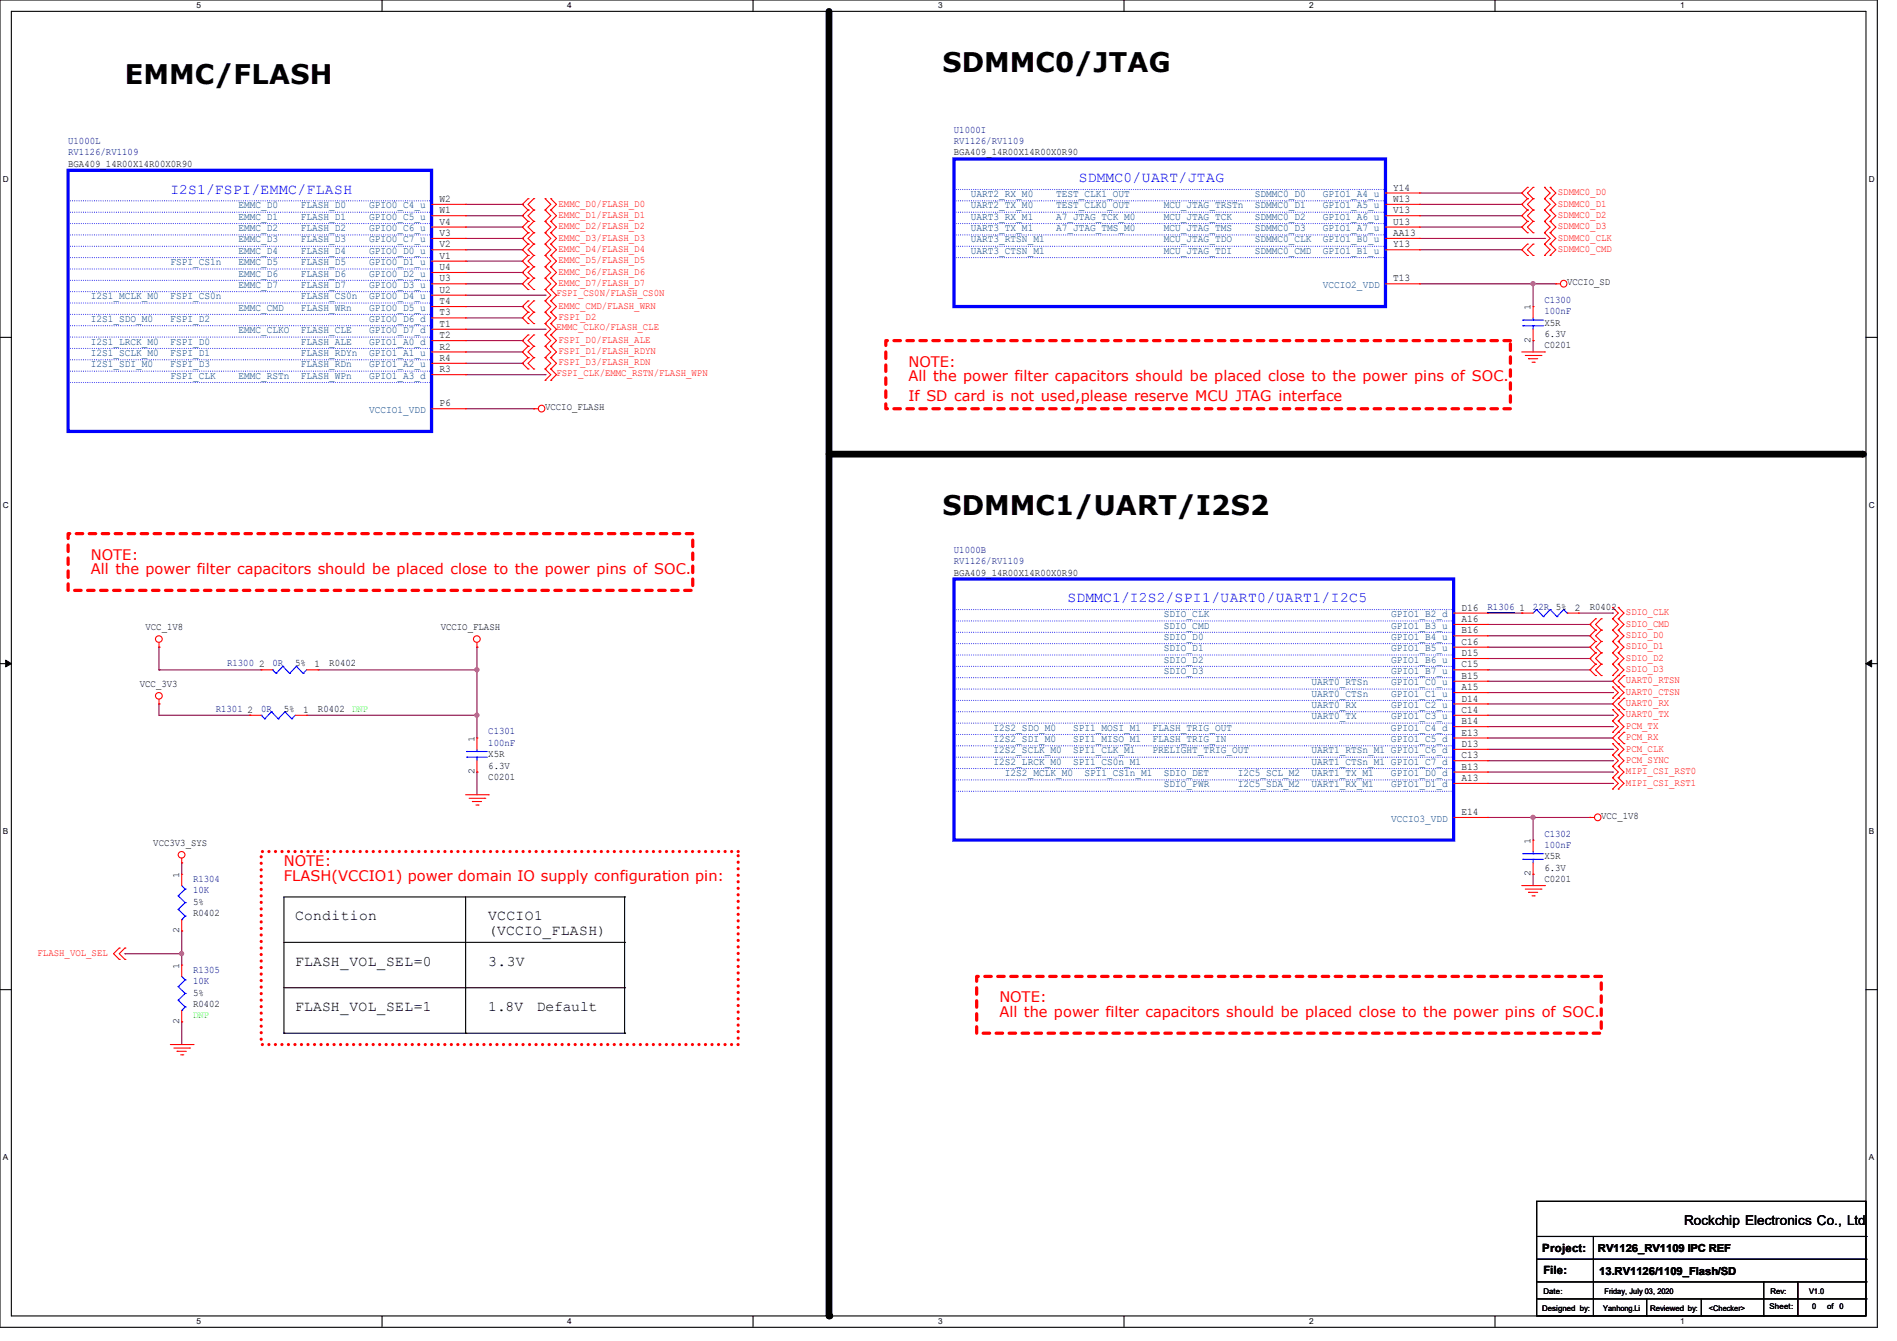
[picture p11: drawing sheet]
<svg xmlns="http://www.w3.org/2000/svg" width="297mm" height="210mm" viewBox="0 0 297 210" stroke-linecap="round" stroke-linejoin="round" font-family="sans-serif">
<path d="M0 0h293.9v207.9h-293.9zM1.8 1.8h290.3v204.3h-290.3z" fill="none" stroke="#000" stroke-width=".17"/>
<g fill="#fff">
<path d="M30.8 .2h.7v1.4h-.7z"/>
<path d="M30.8 206.2h.7v1.4h-.7z"/>
</g>
<path d="M59.8 0v1.8M59.8 206.1v1.8" fill="none" stroke="#000" stroke-width=".17"/>
<g fill="#fff">
<path d="M88.8 .2h.7v1.4h-.7z"/>
<path d="M88.8 206.2h.7v1.4h-.7z"/>
</g>
<path d="M117.9 0v1.8M117.9 206.1v1.8" fill="none" stroke="#000" stroke-width=".17"/>
<g fill="#fff">
<path d="M146.9 .2h.7v1.4h-.7z"/>
<path d="M146.9 206.2h.7v1.4h-.7z"/>
</g>
<path d="M176 0v1.8M176 206.1v1.8" fill="none" stroke="#000" stroke-width=".17"/>
<g fill="#fff">
<path d="M205 .2h.7v1.4h-.7z"/>
<path d="M205 206.2h.7v1.4h-.7z"/>
</g>
<path d="M234.1 0v1.8M234.1 206.1v1.8" fill="none" stroke="#000" stroke-width=".17"/>
<g fill="#fff">
<path d="M263.1 .2h.6v1.4h-.6z"/>
<path d="M263.1 206.2h.6v1.4h-.6z"/>
<path d="M.5 27.3h.9v1.4h-.9z"/>
<path d="M292.6 27.3h.9v1.4h-.9z"/>
<path d="M.5 78.4h.9v1.4h-.9z"/>
<path d="M292.6 78.4h.9v1.4h-.9z"/>
</g>
<path d="M0 52.8h1.8M292.1 52.8h1.8" fill="none" stroke="#000" stroke-width=".17"/>
<g fill="#fff">
<path d="M.5 129.5h.8v1.4h-.8z"/>
<path d="M292.6 129.5h.8v1.4h-.8z"/>
</g>
<path d="M0 103.9h1.8M292.1 103.9h1.8" fill="none" stroke="#000" stroke-width=".17"/>
<path d="M.9 103.4l.9 .5-.9 .5zM292.1 103.9l.9-.5v1z" fill="#000" stroke="#000" stroke-width=".16"/>
<g fill="#fff">
<path d="M.5 180.5h.8v1.4h-.8z"/>
<path d="M292.6 180.5h.8v1.4h-.8z"/>
</g>
<g fill="none" stroke="#000" stroke-width=".17">
<path d="M0 155h1.8M44.4 154.7h53.4M44.4 147.6h53.4M72.9 140.5v21.3M97.8 140.5h.1M97.8 154.7h.1M97.8 147.6h.1M97.8 140.5h-53.4v21.3M97.8 140.5v21.3M292.1 155h1.8M44.4 161.8h.1M44.4 161.8h53.4"/>
<path d="M72.9 161.8h.1M97.8 161.8h.1M240.6 188.1h51.5v18h-51.5zM240.6 193.6h51.5M240.6 197.2h51.5M249.5 193.6v12.5M292.1 193.6h.1M292.1 197.2h.1M240.6 200.7h51.5M240.6 203.4h51.5M249.5 206.1h.1M257.8 206.1h.1"/>
<path d="M257.8 203.4v2.7M266.4 206.1h.1M266.4 203.4v2.7M276.1 206.1h.1M276.1 200.7v5.4M281.5 206.1h.1M281.5 200.7v5.4M292.1 200.7h.1M292.1 203.4h.1"/>
</g>
<path d="M129.8 1.8v204.3M129.8 71.1h161.8" fill="none" stroke="#000" stroke-width="1.1"/>
<g fill="#000">
<circle cx="291.6" cy="71.1" r=".53"/>
<circle cx="129.8" cy="206.1" r=".53"/>
</g>
<path d="M138.7 53.3h97.8v10.7h-97.8zM10.7 83.6h97.8v8.9h-97.8zM152.9 152.9h97.8v8.9h-97.8z" fill="none" stroke="#f00" stroke-width=".51" stroke-dasharray="1 1"/>
<path d="M40.9 133.3h74.7v30.3h-74.7z" fill="none" stroke="#f00" stroke-width=".51" stroke-dasharray="0 1"/>
<g fill="none" stroke="#800040" stroke-width=".17">
<path d="M72.9 37.3h8.9M72.9 33.8h8.9M72.9 35.6h8.9M72.9 32h8.9M72.9 39.1h8.9M81.8 39.1h.1M81.8 35.6h.1M81.8 37.3h.1M81.8 33.8h.1M81.8 32h.1M222.2 37.3h19.6M222.2 33.8h16.1"/>
<path d="M222.2 35.6h16.1M222.2 30.2h16.1M222.2 32h16.1M222.2 39.1h16.1M238.3 33.8h.1M238.3 35.6h.1M238.3 30.2h.1M238.3 32h.1M238.3 39.1h.1M241.8 37.3h.1M72.9 44.4h8.9M72.9 51.6h12.4"/>
<path d="M72.9 48h8.9M72.9 49.8h8.9M72.9 53.3h8.9M72.9 55.1h8.9M72.9 56.9h8.9M72.9 58.7h12.4M72.9 46.2h12.4M72.9 40.9h8.9M72.9 42.7h8.9M81.8 48h.1M81.8 49.8h.1M81.8 53.3h.1"/>
<path d="M81.8 55.1h.1M81.8 56.9h.1M81.8 40.9h.1M81.8 42.7h.1M81.8 44.4h.1M85.3 51.6h.1M85.3 58.7h.1M85.3 46.2h.1M222.2 44.4h21.4M240 44.4h.1M240 53.3h.1M240 44.4v3.6"/>
<path d="M240 53.3v1.8M72.9 64h10.7M83.6 64h.1M232.9 96h5.4M232.9 99.6h16M232.9 97.8h16M238.3 96h.1M247.1 96h5.4M248.9 99.6h.1M248.9 97.8h.1M252.5 96h.1M24.9 110.2h.1"/>
<path d="M24.9 101.3h.1M24.9 104.9h.1M24.9 104.9h16M24.9 110.2v1.8h14.2M24.9 101.3v3.6M39.1 112h.1M48 112h26.7M49.8 104.9h24.9M74.7 112h.1M74.7 101.3h.1M74.7 104.9h.1M74.7 101.3v14.3"/>
<path d="M232.9 103.1h16M232.9 104.9h16M232.9 101.3h16M232.9 112h19.6M232.9 110.2h19.6M232.9 106.7h19.6M232.9 108.5h19.6M232.9 119.1h19.6M232.9 115.6h19.6M232.9 117.3h19.6M232.9 113.8h19.6M248.9 103.1h.1"/>
<path d="M248.9 104.9h.1M248.9 101.3h.1M252.5 110.2h.1M252.5 106.7h.1M252.5 108.5h.1M252.5 112h.1M252.5 119.1h.1M252.5 115.6h.1M252.5 117.3h.1M252.5 113.8h.1M28.4 135.1h.1M28.4 135.1v1.8"/>
<path d="M74.7 120.9h.1M74.7 120.9v3.6M232.9 128h16M232.9 120.9h19.6M232.9 122.7h19.6M240 136.9h.1M240 128h.1M240 128v3.6M240 136.9v1.8M248.9 128h.1M252.5 120.9h.1M252.5 122.7h.1"/>
<path d="M19.6 149.4h.1M19.6 149.4h8.8M28.4 145.8h.1M28.4 149.4h.1M28.4 145.8v5.3M28.4 160h.1M28.4 160v3.6"/>
</g>
<g fill="#f0f" stroke="#f0f" stroke-width=".17">
<circle cx="240" cy="44.4" r=".32"/>
<circle cx="28.4" cy="149.3" r=".32"/>
<circle cx="74.7" cy="112" r=".32"/>
<circle cx="74.7" cy="104.9" r=".32"/>
<circle cx="240" cy="128" r=".32"/>
</g>
<g fill="none" stroke="#f00" stroke-width=".17">
<path d="M67.6 32h5.3M67.6 33.8h5.3M67.6 35.6h5.3M67.6 37.3h5.3M67.6 39.1h5.3M72.9 39.1h.1M72.9 37.3h.1M72.9 35.6h.1M72.9 33.8h.1M72.9 32h.1M82.7 31.1h.1M82.7 32.9h.1"/>
<path d="M82.7 34.7h.1M82.7 36.4h.1M82.7 38.2h.1M82.7 31.1l-.9 .9 .9 .9M82.7 36.4l-.9 .9 .9 .9M82.7 32.9l-.9 .9 .9 .9M82.7 38.2l-.9 .9 .9 .9M82.7 34.7l-.9 .9 .9 .8M83.6 32.9h.1M83.6 31.1h.1M83.6 34.7h.1M83.6 36.4h.1"/>
<path d="M83.6 38.2h.1M83.6 31.1l-.9 .9 .9 .9M83.6 34.7l-.9 .9 .9 .8M83.6 32.9l-.9 .9 .9 .9M83.6 36.4l-.9 .9 .9 .9M83.6 38.2l-.9 .9 .9 .9M85.3 32.9h.1M85.3 31.1h.1M85.3 34.7h.1M85.3 36.4h.1M85.3 38.2h.1M85.3 31.1l.9 .9-.9 .9"/>
<path d="M85.3 36.4l.9 .9-.9 .9M85.3 32.9l.9 .9-.9 .9M85.3 38.2l.9 .9-.9 .9M85.3 34.7l.9 .9-.9 .8M86.2 32.9h.1M86.2 31.1h.1M86.2 34.7h.1M86.2 36.4h.1M86.2 38.2h.1M86.2 36.4l.9 .9-.9 .9M86.2 31.1l.9 .9-.9 .9M86.2 38.2l.9 .9-.9 .9"/>
<path d="M86.2 32.9l.9 .9-.9 .9M86.2 34.7l.9 .9-.9 .8M216.9 30.2h5.3M216.9 32h5.3M216.9 33.8h5.3M216.9 35.6h5.3M216.9 37.3h5.3M216.9 39.1h5.3M222.2 30.2h.1M222.2 32h.1M222.2 33.8h.1M222.2 35.6h.1"/>
<path d="M222.2 37.3h.1M222.2 39.1h.1M239.1 32.9h.1M239.1 34.7h.1M239.1 36.4h.1M239.1 29.3h.1M239.1 31.1h.1M239.1 38.2h.1M239.1 31.1l-.8 .9 .8 .9M239.1 32.9l-.8 .9 .8 .9M239.1 38.2l-.8 .9 .8 .9M239.1 34.7l-.8 .9 .8 .8"/>
<path d="M239.1 29.3l-.8 .9 .8 .9M240 34.7h.1M240 32.9h.1M240 36.4h.1M240 31.1h.1M240 29.3h.1M240 38.2h.1M240 32.9l-.9 .9 .9 .9M240 29.3l-.9 .9 .9 .9M240 34.7l-.9 .9 .9 .8M240 38.2l-.9 .9 .9 .9M240 31.1l-.9 .9 .9 .9"/>
<path d="M241.8 38.2h.1M241.8 36.4h.1M241.8 34.7h.1M241.8 32.9h.1M241.8 31.1h.1M241.8 29.3h.1M241.8 36.4l.9 .9-.9 .9M241.8 29.3l.9 .9-.9 .9M241.8 32.9l.9 .9-.9 .9M241.8 38.2l.9 .9-.9 .9M241.8 31.1l.9 .9-.9 .9M241.8 34.7l.9 .9-.9 .8"/>
<path d="M242.7 38.2h.1M242.7 36.4h.1M242.7 34.7h.1M242.7 32.9h.1M242.7 31.1h.1M242.7 29.3h.1M242.7 36.4l.9 .9-.9 .9M242.7 38.2l.9 .9-.9 .9M242.7 32.9l.9 .9-.9 .9M242.7 29.3l.9 .9-.9 .9M242.7 34.7l.9 .9-.9 .8M242.7 31.1l.9 .9-.9 .9"/>
<path d="M67.6 55.1h5.3M67.6 44.4h5.3M67.6 58.7h5.3M67.6 56.9h5.3M67.6 53.3h5.3M67.6 51.6h5.3M67.6 49.8h5.3M67.6 48h5.3M67.6 46.2h5.3M67.6 42.7h5.3M67.6 40.9h5.3M72.9 58.7h.1"/>
<path d="M72.9 56.9h.1M72.9 55.1h.1M72.9 53.3h.1M72.9 51.6h.1M72.9 49.8h.1M72.9 48h.1M72.9 46.2h.1M72.9 44.4h.1M72.9 42.7h.1M72.9 40.9h.1M82.7 47.1h.1M82.7 48.9h.1"/>
<path d="M82.7 56h.1M82.7 57.8h.1M82.7 54.2h.1M82.7 52.5h.1M82.7 50.7h.1M82.7 40h.1M82.7 41.8h.1M82.7 43.6h.1M82.7 45.3h.1M82.7 56l-.9 .9 .9 .9M82.7 47.1l-.9 .9 .9 .9M82.7 52.5l-.9 .8 .9 .9"/>
<path d="M82.7 41.8l-.9 .9 .9 .9M82.7 54.2l-.9 .9 .9 .9M82.7 48.9l-.9 .9 .9 .9M82.7 43.6l-.9 .8 .9 .9M82.7 40l-.9 .9 .9 .9M83.6 48.9h.1M83.6 47.1h.1M83.6 57.8h.1M83.6 56h.1M83.6 54.2h.1M83.6 52.5h.1M83.6 50.7h.1"/>
<path d="M83.6 40h.1M83.6 41.8h.1M83.6 43.6h.1M83.6 45.3h.1M83.6 54.2l-.9 .9 .9 .9M83.6 47.1l-.9 .9 .9 .9M83.6 43.6l-.9 .8 .9 .9M83.6 56l-.9 .9 .9 .9M83.6 52.5l-.9 .8 .9 .9M83.6 48.9l-.9 .9 .9 .9M83.6 40l-.9 .9 .9 .9M83.6 41.8l-.9 .9 .9 .9"/>
<path d="M85.3 52.5h.1M85.3 50.7h.1M85.3 48.9h.1M85.3 47.1h.1M85.3 59.6h.1M85.3 57.8h.1M85.3 56h.1M85.3 54.2h.1M85.3 45.3h.1M85.3 40h.1M85.3 41.8h.1M85.3 43.6h.1"/>
<path d="M85.3 50.7l.9 .9-.9 .9M85.3 43.6l.9 .8-.9 .9M85.3 47.1l.9 .9-.9 .9M85.3 57.8l.9 .9-.9 .9M85.3 52.5l.9 .8-.9 .9M85.3 56l.9 .9-.9 .9M85.3 54.2l.9 .9-.9 .9M85.3 48.9l.9 .9-.9 .9M85.3 45.3l.9 .9-.9 .9M85.3 40l.9 .9-.9 .9M85.3 41.8l.9 .9-.9 .9M86.2 52.5h.1"/>
<path d="M86.2 50.7h.1M86.2 48.9h.1M86.2 47.1h.1M86.2 59.6h.1M86.2 57.8h.1M86.2 56h.1M86.2 54.2h.1M86.2 45.3h.1M86.2 40h.1M86.2 41.8h.1M86.2 43.6h.1M86.2 50.7l.9 .9-.9 .9"/>
<path d="M86.2 41.8l.9 .9-.9 .9M86.2 52.5l.9 .8-.9 .9M86.2 47.1l.9 .9-.9 .9M86.2 57.8l.9 .9-.9 .9M86.2 56l.9 .9-.9 .9M86.2 48.9l.9 .9-.9 .9M86.2 54.2l.9 .9-.9 .9M86.2 43.6l.9 .8-.9 .9M86.2 45.3l.9 .9-.9 .9M86.2 40l.9 .9-.9 .9M216.9 44.4h5.3M222.2 44.4h.1"/>
<path d="M238.3 55.1h3.5M238.8 55.7h2.5M239.1 40h.1M239.3 56.2h.1M239.3 56.2h1.4M239.9 56.7h.3M240 40h.1M240 48h.1M240 53.3h.1M240 48v1.8M240 51.6v1.7M240.2 56.7h.1"/>
<path d="M241.3 55.7h.1M241.8 55.1h.1M241.8 40h.1M242.7 40h.1M243.6 44.4h.1M243.6 44.4h.7M67.6 64h5.3M72.9 64h.1M83.6 64h.1M83.6 64h.7M227.6 99.6h5.3M227.6 97.8h5.3"/>
<path d="M227.6 96h5.3M232.9 99.6h.1M232.9 97.8h.1M232.9 96h.1M238.3 96h.1M238.3 96h1.7M245.4 96h1.7M247.1 96h.1M249.8 98.7h.1M249.8 96.9h.1M249.8 98.7l-.9 .9 .9 .9M249.8 96.9l-.9 .9 .9 .9"/>
<path d="M250.7 98.7h.1M250.7 96.9h.1M250.7 98.7l-.9 .9 .9 .9M250.7 96.9l-.9 .9 .9 .9M252.5 98.7h.1M252.5 96.9h.1M252.5 95.1h.1M252.5 98.7l.9 .9-.9 .9M252.5 96.9l.9 .9-.9 .9M252.5 95.1l.9 .9-.9 .9M253.4 98.7h.1M253.4 96.9h.1"/>
<path d="M253.4 95.1h.1M253.4 98.7l.9 .9-.9 .9M253.4 96.9l.9 .9-.9 .9M253.4 95.1l.9 .9-.9 .9M24.9 110.2h.1M24.9 101.3h.1M24.9 100.6v.7M24.9 109.5v.7M39.1 112h.1M39.1 112h1.8M40.9 104.9h.1M40.9 104.9h1.8"/>
<path d="M46.2 112h1.8M48 112h.1M48 104.9h1.8M49.8 104.9h.1M74.7 101.3h.1M74.7 115.6h.1M74.7 100.6v.7M74.7 115.6v1.7M74.7 119.1v1.8M227.6 104.9h5.3M227.6 112h5.3M227.6 119.1h5.3"/>
<path d="M227.6 117.3h5.3M227.6 115.6h5.3M227.6 113.8h5.3M227.6 110.2h5.3M227.6 108.5h5.3M227.6 106.7h5.3M227.6 103.1h5.3M227.6 101.3h5.3M232.9 119.1h.1M232.9 117.3h.1M232.9 115.6h.1M232.9 113.8h.1"/>
<path d="M232.9 112h.1M232.9 110.2h.1M232.9 108.5h.1M232.9 106.7h.1M232.9 104.9h.1M232.9 103.1h.1M232.9 101.3h.1M249.8 104h.1M249.8 105.8h.1M249.8 102.2h.1M249.8 100.5h.1M249.8 104l-.9 .9 .9 .9"/>
<path d="M249.8 102.2l-.9 .9 .9 .9M249.8 100.5l-.9 .8 .9 .9M250.7 105.8h.1M250.7 104h.1M250.7 102.2h.1M250.7 100.5h.1M250.7 104l-.9 .9 .9 .9M250.7 100.5l-.9 .8 .9 .9M250.7 102.2l-.9 .9 .9 .9M252.5 105.8h.1M252.5 104h.1M252.5 102.2h.1"/>
<path d="M252.5 100.5h.1M252.5 112.9h.1M252.5 111.1h.1M252.5 109.3h.1M252.5 107.6h.1M252.5 118.2h.1M252.5 114.7h.1M252.5 116.5h.1M252.5 107.6l.9 .9-.9 .8M252.5 100.5l.9 .8-.9 .9M252.5 104l.9 .9-.9 .9M252.5 102.2l.9 .9-.9 .9"/>
<path d="M252.5 111.1l.9 .9-.9 .9M252.5 118.2l.9 .9-.9 .9M252.5 112.9l.9 .9-.9 .9M252.5 116.5l.9 .8-.9 .9M253.4 105.8h.1M253.4 104h.1M253.4 102.2h.1M253.4 100.5h.1M253.4 112.9h.1M253.4 111.1h.1M253.4 109.3h.1M253.4 107.6h.1"/>
<path d="M253.4 118.2h.1M253.4 114.7h.1M253.4 116.5h.1M253.4 104l.9 .9-1.8 1.8 1.8 1.8-1.8 1.7 1.8 1.8-.9 .9M253.4 102.2l.9 .9-.9 .9M253.4 100.5l.9 .8-.9 .9M253.4 118.2l.9 .9-.9 .9M253.4 112.9l.9 .9-1.8 1.8 1.8 1.7-.9 .9M254.3 111.1h.1M254.3 109.3h.1M254.3 107.6h.1M254.3 105.8h.1"/>
<path d="M254.3 116.5h.1M254.3 114.7h.1M254.3 105.8l-.9 .9 .9 .9M254.3 109.3l-.9 .9 .9 .9M254.3 114.7l-.9 .9 .9 .9M28.4 135.1h.1M28.4 136.9h.1M28.4 134.4v.7M28.4 136.9v1.8M72.9 124.5h3.6M73.4 125h2.5M74 125.5h.1"/>
<path d="M74 125.5h1.4M74.5 126.1h.3M74.7 120.9h.1M74.8 126.1h.1M75.9 125h.1M76.5 124.5h.1M227.6 128h5.3M227.6 122.7h5.3M227.6 120.9h5.3M232.9 122.7h.1M232.9 120.9h.1M232.9 128h.1"/>
<path d="M238.3 138.7h3.5M238.8 139.2h2.5M239.3 139.7h.1M239.3 139.7h1.4M240 131.6h.1M240 136.9h.1M240 131.6v1.7M240 135.1v1.8M241.3 139.2h.1M241.8 138.7h.1M248.9 128h.1M248.9 128h.7"/>
<path d="M252.5 120h.1M252.5 121.8h.1M252.5 123.6h.1M252.5 120l.9 .9-.9 .9M252.5 121.8l.9 .9-.9 .9M253.4 120h.1M253.4 121.8h.1M253.4 123.6h.1M253.4 120l.9 .9-.9 .9M253.4 121.8l.9 .9-.9 .9M18.7 150.2h.1M18.7 148.5h.1"/>
<path d="M18.7 148.5l-.9 .9 .9 .8M19.6 150.2h.1M19.6 148.5h.1M19.6 148.5l-.9 .9 .9 .8M28.4 145.8h.1M28.4 151.1h.1M28.4 144v1.8M28.4 151.1v1.8M28.4 158.2v1.8M239.9 140.3h.3M240.2 140.3h.1M26.7 163.6h3.5"/>
<path d="M27.2 164.1h2.5M27.7 164.6h.1M27.7 164.6h1.5M28.3 165.2h.3M28.4 160h.1M28.6 165.2h.1M29.7 164.1h.1M30.2 163.6h.1"/>
<circle cx="244.8" cy="44.4" r=".52"/>
<circle cx="84.8" cy="64" r=".52"/>
<circle cx="24.9" cy="109" r=".52"/>
<circle cx="24.9" cy="100.1" r=".52"/>
<circle cx="74.7" cy="100.1" r=".52"/>
<circle cx="28.4" cy="133.9" r=".52"/>
<circle cx="250.1" cy="128" r=".52"/>
</g>
<path d="M10.7 26.7h56.9v40.9h-56.9zM149.4 24.9h67.5v23.1h-67.5zM149.4 90.7h78.2v40.9h-78.2z" fill="none" stroke="#00f" stroke-width=".51"/>
<g fill="none" stroke="#00f" stroke-width=".17" stroke-dasharray="0 .3">
<path d="M10.7 31.5h56.9M10.7 33.2h56.9M10.7 35h56.9M10.7 36.8h56.9M10.7 38.6h56.9M67.6 31.5h.1M67.6 33.2h.1M67.6 35h.1M67.6 36.8h.1M67.6 38.6h.1M149.4 38.6h67.5M149.4 36.8h67.5"/>
<path d="M149.4 35h67.5M149.4 33.2h67.5M149.4 31.5h67.5M149.4 29.7h67.5M216.9 38.6h.1M216.9 36.8h.1M216.9 35h.1M216.9 33.2h.1M216.9 31.5h.1M216.9 29.7h.1M10.7 40.3h56.9M10.7 42.1h56.9"/>
<path d="M10.7 43.9h56.9M10.7 45.7h56.9M10.7 47.5h56.9M10.7 49.2h56.9M10.7 51h56.9M10.7 52.8h56.9M10.7 54.6h56.9M10.7 56.3h56.9M10.7 58.1h56.9M10.7 59.9h56.9M67.6 40.3h.1M67.6 42.1h.1"/>
<path d="M67.6 43.9h.1M67.6 45.7h.1M67.6 47.5h.1M67.6 49.2h.1M67.6 51h.1M67.6 52.8h.1M67.6 54.6h.1M67.6 56.3h.1M67.6 58.1h.1M67.6 59.9h.1M149.4 40.3h67.5M216.9 40.3h.1"/>
<path d="M149.4 95.5h78.2M149.4 97.2h78.2M149.4 99h78.2M227.6 95.5h.1M227.6 97.2h.1M227.6 99h.1M149.4 100.8h78.2M149.4 102.6h78.2M149.4 104.4h78.2M149.4 106.1h78.2M149.4 107.9h78.2M149.4 109.7h78.2"/>
<path d="M149.4 111.5h78.2M149.4 113.2h78.2M149.4 115h78.2M149.4 116.8h78.2M149.4 118.6h78.2M227.6 100.8h.1M227.6 102.6h.1M227.6 104.4h.1M227.6 106.1h.1M227.6 107.9h.1M227.6 109.7h.1M227.6 111.5h.1"/>
<path d="M227.6 113.2h.1M227.6 115h.1M227.6 116.8h.1M227.6 118.6h.1M149.4 120.4h78.2M149.4 122.1h78.2M149.4 123.9h78.2M227.6 120.4h.1M227.6 122.1h.1M227.6 123.9h.1"/>
</g>
<g fill="none" stroke="#00f" stroke-width=".17">
<path d="M238.4 51h.1M238.4 50.1h.1M238.4 51h3.2M238.4 50.1h3.2M240 50.1h.1M240 51h.1M240 49.8v.3M240 51v.6M240.6 95.5h.1M240.6 95.5l-.6 .5M240.6 95.5l1 1.1M241.6 96.6h.1"/>
<path d="M242.7 95.5h.1M242.7 95.5l-1.1 1.1M242.7 95.5l1.1 1.1M243.8 96.6h.1M244.8 95.5h.1M244.8 95.5l-1 1.1M244.8 95.5l.6 .5M245.4 96h.1M40.9 112h.1M40.9 112l.5 .6M41.4 112.6h.1M42.5 111.5h.1"/>
<path d="M42.5 111.5l1.1 1.1M42.5 111.5l-1.1 1.1M42.7 104.9h.1M42.7 104.9l.5 .6M43.2 105.5h.1M43.6 112.6h.1M44.3 104.4h.1M44.3 104.4l1 1.1M44.3 104.4l-1.1 1.1M44.6 111.5h.1M44.6 111.5l1.1 1.1M44.6 111.5l-1 1.1"/>
<path d="M45.3 105.5h.1M45.7 112.6h.1M46.2 112l-.5 .6M46.4 104.4h.1M46.4 104.4l1.1 1.1M46.4 104.4l-1.1 1.1M47.5 105.5h.1M48 104.9l-.5 .6M73.1 118.6h.1M73.1 117.7h.1M73.1 118.6h3.2M73.1 117.7h3.2"/>
<path d="M74.7 117.7h.1M74.7 118.6h.1M74.7 117.3v.4M74.7 118.6v.5M28.4 138.7l.6 .5M29 139.2h.1M29 139.2l-1.1 1.1M238.4 134.6h.1M238.4 133.7h.1M238.4 134.6h3.2M238.4 133.7h3.2M240 133.7h.1"/>
<path d="M240 134.6h.1M240 133.3v.4M240 134.6v.5M27.9 140.3h.1M27.9 142.4h.1M27.9 154.5h.1M27.9 156.6h.1M27.9 140.3l1.1 1.1M27.9 142.4l1.1 1.1M27.9 154.5l1.1 1.1M27.9 156.6l1.1 1.1M28.4 144h.1"/>
<path d="M28.4 158.2h.1M28.4 152.9l.6 .6M29 141.4h.1M29 143.5h.1M29 153.5h.1M29 155.6h.1M29 157.7h.1M29 141.4l-1.1 1M29 143.5l-.6 .5M29 153.5l-1.1 1M29 155.6l-1.1 1M29 157.7l-.6 .5"/>
</g>
<path d="M232.9 95.9h4.3" fill="none" stroke="#000080" stroke-width=".16"/>
<g font-size="4.2">
<text x="147.6" y="11.3">SDMMC0/JTAG</text>
<text x="19.6" y="13.1">EMMC/FLASH</text>
<text x="147.6" y="80.7">SDMMC1/UART/I2S2</text>
</g>
<g font-size="2.3" fill="#00f">
<text x="168.9" y="28.5">SDMMC0/UART/JTAG</text>
<text x="26.7" y="30.3">I2S1/FSPI/EMMC/FLASH</text>
<text x="167.1" y="94.3">SDMMC1/I2S2/SPI1/UART0/UART1/I2C5</text>
</g>
<g font-size="2.3" fill="#f00">
<text x="142.2" y="57.4">NOTE:</text>
<text x="142.2" y="59.7">All the power filter capacitors should be placed close to the power pins of SOC.</text>
<text x="142.2" y="62.7">If SD card is not used,please reserve MCU JTAG interface</text>
<text x="14.2" y="87.6">NOTE:</text>
<text x="14.2" y="89.9">All the power filter capacitors should be placed close to the power pins of SOC.</text>
<text x="44.4" y="135.6">NOTE:</text>
<text x="44.4" y="137.9">FLASH(VCCIO1) power domain IO supply configuration pin:</text>
<text x="156.5" y="157">NOTE:</text>
<text x="156.5" y="159.3">All the power filter capacitors should be placed close to the power pins of SOC.</text>
</g>
<g font-size="2.3">
<text x="46.2" y="144.1">Condition</text>
<text x="76.5" y="144.1">VCCIO1</text>
<text x="76.5" y="146.4">(VCCIO_FLASH)</text>
<text x="46.2" y="151.2">FLASH_VOL_SEL=0</text>
<text x="76.5" y="151.2">3.3V</text>
<text x="46.2" y="158.3">FLASH_VOL_SEL=1</text>
<text x="76.5" y="158.3">1.8V</text>
<text x="84" y="158.3">Default</text>
</g>
<text font-size="2.1" x="263.7" y="191.9">Rockchip Electronics Co., Ltd</text>
<g font-size="1.8">
<text x="241.5" y="196">Project:</text>
<text x="241.6" y="199.6">File:</text>
</g>
<g font-size="1.7">
<text x="250.2" y="196.1">RV1126_RV1109 IPC REF</text>
<text x="250.4" y="199.7">13.RV1126/1109_Flash/SD</text>
</g>
<g font-size="1.6" fill="#000080">
<text x="10.7" y="22.6">U1000L</text>
<text x="149.3" y="20.8">U1000I</text>
<text x="149.3" y="22.6">RV1126/RV1109</text>
<text x="10.7" y="24.3">RV1126/RV1109</text>
<text x="241.8" y="47.5">C1300</text>
<text x="241.8" y="49.2">100nF</text>
<text x="149.3" y="86.6">U1000B</text>
<text x="149.3" y="88.3">RV1126/RV1109</text>
<text x="232.9" y="95.5">R1306</text>
<text x="240" y="95.5">22R 5%</text>
<text x="35.6" y="104.4">R1300</text>
<text x="42.7" y="104.4">0R</text>
<text x="33.8" y="111.5">R1301</text>
<text x="40.9" y="111.5">0R</text>
<text x="76.4" y="115">C1301</text>
<text x="76.4" y="116.8">100nF</text>
<text x="241.8" y="131">C1302</text>
<text x="241.8" y="132.8">100nF</text>
<text x="30.2" y="138.1">R1304</text>
<text x="30.2" y="139.9">10K</text>
<text x="30.2" y="152.4">R1305</text>
<text x="30.2" y="154.1">10K</text>
</g>
<g font-size="1.6">
<text x="10.7" y="26.1">BGA409_14R00X14R00X0R90</text>
<text x="149.3" y="24.3">BGA409_14R00X14R00X0R90</text>
<text x="218.1" y="29.8">Y14</text>
<text x="68.8" y="35.2">V4</text>
<text x="68.8" y="33.4">W1</text>
<text x="68.8" y="31.6">W2</text>
<text x="218.1" y="31.6">W13</text>
<text x="218.1" y="33.4">V13</text>
<text x="218.1" y="35.2">U13</text>
<text x="68.8" y="40.5">V1</text>
<text x="68.8" y="38.7">V2</text>
<text x="68.8" y="37">V3</text>
<text x="218.1" y="37">AA13</text>
<text x="218.1" y="38.7">Y13</text>
<text x="68.8" y="47.6">T4</text>
<text x="68.8" y="45.8">U2</text>
<text x="68.8" y="44.1">U3</text>
<text x="68.8" y="42.3">U4</text>
<text x="218.1" y="44.1">T13</text>
<text x="245.3" y="44.6">VCCIO_SD</text>
<text x="68.8" y="53">T2</text>
<text x="68.8" y="51.2">T1</text>
<text x="68.8" y="49.4">T3</text>
<text x="241.8" y="51">X5R</text>
<text x="241.8" y="52.8">6.3V</text>
<text x="68.8" y="58.3">R3</text>
<text x="68.8" y="56.5">R4</text>
<text x="68.8" y="54.7">R2</text>
<text x="241.8" y="54.6">C0201</text>
<text x="68.8" y="63.6">P6</text>
<text x="85.3" y="64.2">VCCIO_FLASH</text>
<text x="149.3" y="90.1">BGA409_14R00X14R00X0R90</text>
<text x="228.8" y="95.6">D16</text>
<text x="237.9" y="95.6">1</text>
<text x="246.6" y="95.6">2</text>
<text x="248.9" y="95.5">R0402</text>
<text x="22.8" y="98.7">VCC_1V8</text>
<text x="69" y="98.7">VCCIO_FLASH</text>
<text x="228.8" y="101">C16</text>
<text x="228.8" y="99.2">B16</text>
<text x="228.8" y="97.4">A16</text>
<text x="21.9" y="107.6">VCC_3V3</text>
<text x="40.6" y="104.5">2</text>
<text x="46.2" y="104.4">5%</text>
<text x="49.2" y="104.5">1</text>
<text x="51.6" y="104.4">R0402</text>
<text x="228.8" y="106.3">B15</text>
<text x="228.8" y="104.5">C15</text>
<text x="228.8" y="102.7">D15</text>
<text x="38.8" y="111.6">2</text>
<text x="44.4" y="111.5">5%</text>
<text x="47.5" y="111.6">1</text>
<text x="49.8" y="111.5">R0402</text>
<text x="228.8" y="113.4">B14</text>
<text x="228.8" y="111.6">C14</text>
<text x="228.8" y="109.9">D14</text>
<text x="228.8" y="108.1">A15</text>
<text x="76.4" y="118.6">X5R</text>
<text x="228.8" y="118.7">C13</text>
<text x="228.8" y="117">D13</text>
<text x="228.8" y="115.2">E13</text>
<text x="76.4" y="122.1">C0201</text>
<text x="76.4" y="120.4">6.3V</text>
<text x="228.8" y="122.3">A13</text>
<text x="228.8" y="120.5">B13</text>
<text x="228.8" y="127.6">E14</text>
<text x="250.7" y="128.2">VCC_1V8</text>
<text x="24" y="132.5">VCC3V3_SYS</text>
<text x="241.8" y="134.6">X5R</text>
<text x="241.8" y="136.4">6.3V</text>
<text x="30.2" y="143.5">R0402</text>
<text x="30.2" y="141.7">5%</text>
<text x="241.8" y="138.1">C0201</text>
<text x="30.2" y="155.9">5%</text>
<text x="30.2" y="157.7">R0402</text>
</g>
<g font-size="1.6" fill="#004080">
<text x="37.3" y="34.4">EMMC_D1</text>
<text x="37.3" y="32.6">EMMC_D0</text>
<text x="47.1" y="34.4">FLASH_D1</text>
<text x="47.1" y="32.6">FLASH_D0</text>
<text x="57.8" y="34.4">GPIO0_C5_u</text>
<text x="57.8" y="32.6">GPIO0_C4_u</text>
<text x="152" y="30.9">UART2_RX_M0</text>
<text x="152" y="32.6">UART2_TX_M0</text>
<text x="152" y="34.4">UART3_RX_M1</text>
<text x="165.3" y="30.9">TEST_CLK1_OUT</text>
<text x="165.3" y="32.6">TEST_CLK0_OUT</text>
<text x="165.3" y="34.4">A7_JTAG_TCK_M0</text>
<text x="182.2" y="32.6">MCU_JTAG_TRSTn</text>
<text x="182.2" y="34.4">MCU_JTAG_TCK</text>
<text x="196.4" y="30.9">SDMMC0_D0</text>
<text x="196.4" y="32.6">SDMMC0_D1</text>
<text x="196.4" y="34.4">SDMMC0_D2</text>
<text x="207.1" y="30.9">GPIO1_A4_u</text>
<text x="207.1" y="32.6">GPIO1_A5_u</text>
<text x="207.1" y="34.4">GPIO1_A6_u</text>
<text x="26.7" y="41.5">FSPI_CS1n</text>
<text x="37.3" y="41.5">EMMC_D5</text>
<text x="37.3" y="39.8">EMMC_D4</text>
<text x="37.3" y="38">EMMC_D3</text>
<text x="37.3" y="36.2">EMMC_D2</text>
<text x="47.1" y="41.5">FLASH_D5</text>
<text x="47.1" y="39.8">FLASH_D4</text>
<text x="47.1" y="38">FLASH_D3</text>
<text x="47.1" y="36.2">FLASH_D2</text>
<text x="57.8" y="41.5">GPIO0_D1_u</text>
<text x="57.8" y="39.8">GPIO0_D0_u</text>
<text x="57.8" y="38">GPIO0_C7_u</text>
<text x="57.8" y="36.2">GPIO0_C6_u</text>
<text x="152" y="36.2">UART3_TX_M1</text>
<text x="152" y="38">UART3_RTSN_M1</text>
<text x="152" y="39.8">UART3_CTSN_M1</text>
<text x="165.3" y="36.2">A7_JTAG_TMS_M0</text>
<text x="182.2" y="36.2">MCU_JTAG_TMS</text>
<text x="182.2" y="38">MCU_JTAG_TDO</text>
<text x="182.2" y="39.8">MCU_JTAG_TDI</text>
<text x="196.4" y="36.2">SDMMC0_D3</text>
<text x="196.4" y="38">SDMMC0_CLK</text>
<text x="196.4" y="39.8">SDMMC0_CMD</text>
<text x="207.1" y="36.2">GPIO1_A7_u</text>
<text x="207.1" y="38">GPIO1_B0_u</text>
<text x="207.1" y="39.8">GPIO1_B1_u</text>
<text x="14.2" y="46.9">I2S1_MCLK_M0</text>
<text x="26.7" y="46.9">FSPI_CS0n</text>
<text x="37.3" y="45.1">EMMC_D7</text>
<text x="37.3" y="43.3">EMMC_D6</text>
<text x="47.1" y="46.9">FLASH_CS0n</text>
<text x="47.1" y="45.1">FLASH_D7</text>
<text x="47.1" y="43.3">FLASH_D6</text>
<text x="57.8" y="46.9">GPIO0_D4_u</text>
<text x="57.8" y="45.1">GPIO0_D3_u</text>
<text x="57.8" y="43.3">GPIO0_D2_u</text>
<text x="207.1" y="45.1">VCCIO2_VDD</text>
<text x="14.2" y="54">I2S1_LRCK_M0</text>
<text x="14.2" y="50.4">I2S1_SDO_M0</text>
<text x="26.7" y="54">FSPI_D0</text>
<text x="26.7" y="50.4">FSPI_D2</text>
<text x="37.3" y="52.2">EMMC_CLKO</text>
<text x="37.3" y="48.6">EMMC_CMD</text>
<text x="47.1" y="54">FLASH_ALE</text>
<text x="47.1" y="52.2">FLASH_CLE</text>
<text x="47.1" y="48.6">FLASH_WRn</text>
<text x="57.8" y="54">GPIO1_A0_d</text>
<text x="57.8" y="50.4">GPIO0_D6_d</text>
<text x="57.8" y="52.2">GPIO0_D7_d</text>
<text x="57.8" y="48.6">GPIO0_D5_u</text>
<text x="14.2" y="57.5">I2S1_SDI_M0</text>
<text x="14.2" y="55.8">I2S1_SCLK_M0</text>
<text x="26.7" y="57.5">FSPI_D3</text>
<text x="26.7" y="55.8">FSPI_D1</text>
<text x="26.7" y="59.3">FSPI_CLK</text>
<text x="37.3" y="59.3">EMMC_RSTn</text>
<text x="47.1" y="57.5">FLASH_RDn</text>
<text x="47.1" y="55.8">FLASH_RDYn</text>
<text x="47.1" y="59.3">FLASH_WPn</text>
<text x="57.8" y="57.5">GPIO1_A2_u</text>
<text x="57.8" y="55.8">GPIO1_A1_u</text>
<text x="57.8" y="59.3">GPIO1_A3_d</text>
<text x="57.8" y="64.6">VCCIO1_VDD</text>
<text x="182.2" y="102">SDIO_D1</text>
<text x="182.2" y="100.2">SDIO_D0</text>
<text x="182.2" y="98.4">SDIO_CMD</text>
<text x="182.2" y="96.6">SDIO_CLK</text>
<text x="217.8" y="102">GPIO1_B5_u</text>
<text x="217.8" y="100.2">GPIO1_B4_u</text>
<text x="217.8" y="98.4">GPIO1_B3_u</text>
<text x="217.8" y="96.6">GPIO1_B2_d</text>
<text x="182.2" y="105.5">SDIO_D3</text>
<text x="182.2" y="103.8">SDIO_D2</text>
<text x="205.3" y="107.3">UART0_RTSn</text>
<text x="217.8" y="105.5">GPIO1_B7_u</text>
<text x="217.8" y="103.8">GPIO1_B6_u</text>
<text x="217.8" y="107.3">GPIO1_C0_u</text>
<text x="205.3" y="112.6">UART0_TX</text>
<text x="205.3" y="110.9">UART0_RX</text>
<text x="205.3" y="109.1">UART0_CTSn</text>
<text x="217.8" y="112.6">GPIO1_C3_u</text>
<text x="217.8" y="110.9">GPIO1_C2_u</text>
<text x="217.8" y="109.1">GPIO1_C1_u</text>
<text x="155.6" y="119.8">I2S2_LRCK_M0</text>
<text x="155.6" y="118">I2S2_SCLK_M0</text>
<text x="155.6" y="116.2">I2S2_SDI_M0</text>
<text x="155.6" y="114.4">I2S2_SDO_M0</text>
<text x="168" y="119.8">SPI1_CS0n_M1</text>
<text x="168" y="118">SPI1_CLK_M1</text>
<text x="168" y="116.2">SPI1_MISO_M1</text>
<text x="168" y="114.4">SPI1_MOSI_M1</text>
<text x="180.4" y="118">PRELIGHT_TRIG_OUT</text>
<text x="180.4" y="116.2">FLASH_TRIG_IN</text>
<text x="180.4" y="114.4">FLASH_TRIG_OUT</text>
<text x="205.3" y="119.8">UART1_CTSn_M1 GPIO1_C7_d</text>
<text x="205.3" y="118">UART1_RTSn_M1 GPIO1_C6_d</text>
<text x="217.8" y="116.2">GPIO1_C5_d</text>
<text x="217.8" y="114.4">GPIO1_C4_d</text>
<text x="157.3" y="121.5">I2S2_MCLK_M0</text>
<text x="169.8" y="121.5">SPI1_CS1n_M1</text>
<text x="182.2" y="121.5">SDIO_DET</text>
<text x="182.2" y="123.3">SDIO_PWR</text>
<text x="193.8" y="121.5">I2C5_SCL_M2</text>
<text x="193.8" y="123.3">I2C5_SDA_M2</text>
<text x="205.3" y="121.5">UART1_TX_M1</text>
<text x="205.3" y="123.3">UART1_RX_M1</text>
<text x="217.8" y="121.5">GPIO1_D0_d</text>
<text x="217.8" y="123.3">GPIO1_D1_d</text>
<text x="217.8" y="128.7">VCCIO3_VDD</text>
</g>
<g font-size="1.6" fill="#f00">
<text x="87.5" y="32.3">EMMC_D0/FLASH_D0</text>
<text x="87.5" y="34.1">EMMC_D1/FLASH_D1</text>
<text x="87.5" y="35.9">EMMC_D2/FLASH_D2</text>
<text x="243.9" y="34.1">SDMMC0_D2</text>
<text x="243.9" y="35.9">SDMMC0_D3</text>
<text x="243.9" y="30.6">SDMMC0_D0</text>
<text x="243.9" y="32.3">SDMMC0_D1</text>
<text x="87.5" y="37.7">EMMC_D3/FLASH_D3</text>
<text x="87.5" y="39.5">EMMC_D4/FLASH_D4</text>
<text x="87.5" y="41.2">EMMC_D5/FLASH_D5</text>
<text x="243.9" y="37.7">SDMMC0_CLK</text>
<text x="243.9" y="39.5">SDMMC0_CMD</text>
<text x="87.1" y="46.4">FSPI_CS0N/FLASH_CS0N</text>
<text x="87.5" y="43">EMMC_D6/FLASH_D6</text>
<text x="87.5" y="44.8">EMMC_D7/FLASH_D7</text>
<text x="87.1" y="51.7">EMMC_CLKO/FLASH_CLE</text>
<text x="87.5" y="48.3">EMMC_CMD/FLASH_WRN</text>
<text x="87.5" y="53.7">FSPI_D0/FLASH_ALE</text>
<text x="87.5" y="50.1">FSPI_D2</text>
<text x="87.1" y="58.8">FSPI_CLK/EMMC_RSTN/FLASH_WPN</text>
<text x="87.5" y="57.2">FSPI_D3/FLASH_RDN</text>
<text x="87.5" y="55.5">FSPI_D1/FLASH_RDYN</text>
<text x="254.6" y="101.7">SDIO_D1</text>
<text x="254.6" y="99.9">SDIO_D0</text>
<text x="254.6" y="96.3">SDIO_CLK</text>
<text x="254.6" y="98.1">SDIO_CMD</text>
<text x="254.6" y="105.2">SDIO_D3</text>
<text x="254.6" y="103.5">SDIO_D2</text>
<text x="254.6" y="107">UART0_RTSN</text>
<text x="254.6" y="112.4">UART0_TX</text>
<text x="254.6" y="110.6">UART0_RX</text>
<text x="254.6" y="108.8">UART0_CTSN</text>
<text x="254.6" y="119.5">PCM_SYNC</text>
<text x="254.6" y="114.1">PCM_TX</text>
<text x="254.6" y="117.7">PCM_CLK</text>
<text x="254.6" y="115.9">PCM_RX</text>
<text x="254.6" y="121.2">MIPI_CSI_RST0</text>
<text x="254.6" y="123">MIPI_CSI_RST1</text>
<text x="5.9" y="149.7">FLASH_VOL_SEL</text>
</g>
<g font-size="1.6" fill="#0f0">
<text x="55.1" y="111.5">DNP</text>
<text x="30.2" y="159.5">DNP</text>
</g>
<g font-size="1.5">
<text x="239.6" y="53.7" transform="rotate(-90 239.6 53.7)">2</text>
<text x="239.6" y="48.6" transform="rotate(-90 239.6 48.6)">1</text>
<text x="74.3" y="116.1" transform="rotate(-90 74.3 116.1)">1</text>
<text x="74.3" y="121.2" transform="rotate(-90 74.3 121.2)">2</text>
<text x="28.1" y="137.5" transform="rotate(-90 28.1 137.5)">1</text>
<text x="239.6" y="137.2" transform="rotate(-90 239.6 137.2)">2</text>
<text x="239.6" y="132.1" transform="rotate(-90 239.6 132.1)">1</text>
<text x="28.1" y="146.1" transform="rotate(-90 28.1 146.1)">2</text>
<text x="28.1" y="151.7" transform="rotate(-90 28.1 151.7)">1</text>
<text x="28.1" y="160.4" transform="rotate(-90 28.1 160.4)">2</text>
</g>
<g font-size="1.3">
<text x="30.8" y="1.3">5</text>
<text x="88.8" y="1.3">4</text>
<text x="146.9" y="1.3">3</text>
<text x="205" y="1.3">2</text>
<text x="263.1" y="1.3">1</text>
<text x=".5" y="28.4">D</text>
<text x="292.6" y="28.4">D</text>
<text x=".5" y="79.5">C</text>
<text x="292.6" y="79.5">C</text>
<text x=".5" y="130.6">B</text>
<text x="292.6" y="130.6">B</text>
<text x=".5" y="181.7">A</text>
<text x="292.6" y="181.7">A</text>
<text x="30.8" y="207.4">5</text>
<text x="88.8" y="207.4">4</text>
<text x="146.9" y="207.4">3</text>
<text x="205" y="207.4">2</text>
<text x="263.1" y="207.4">1</text>
</g>
<g font-size="1.2">
<text x="241.6" y="202.6">Date:</text>
<text x="251.2" y="202.6">Friday, July 03, 2020</text>
<text x="277.2" y="202.6">Rev:</text>
<text x="283.2" y="202.6">V1.0</text>
<text x="241.5" y="205.3">Designed by:</text>
<text x="251" y="205.3">Yanhong.Li</text>
<text x="258.4" y="205.3">Reviewed by:</text>
<text x="267.6" y="205.3">&lt;Checker&gt;</text>
<text x="277" y="205.1">Sheet:</text>
<text x="283.7" y="205.1">0</text>
<text x="286.1" y="205.1">of</text>
<text x="288" y="205.1">0</text>
</g>
</svg>
